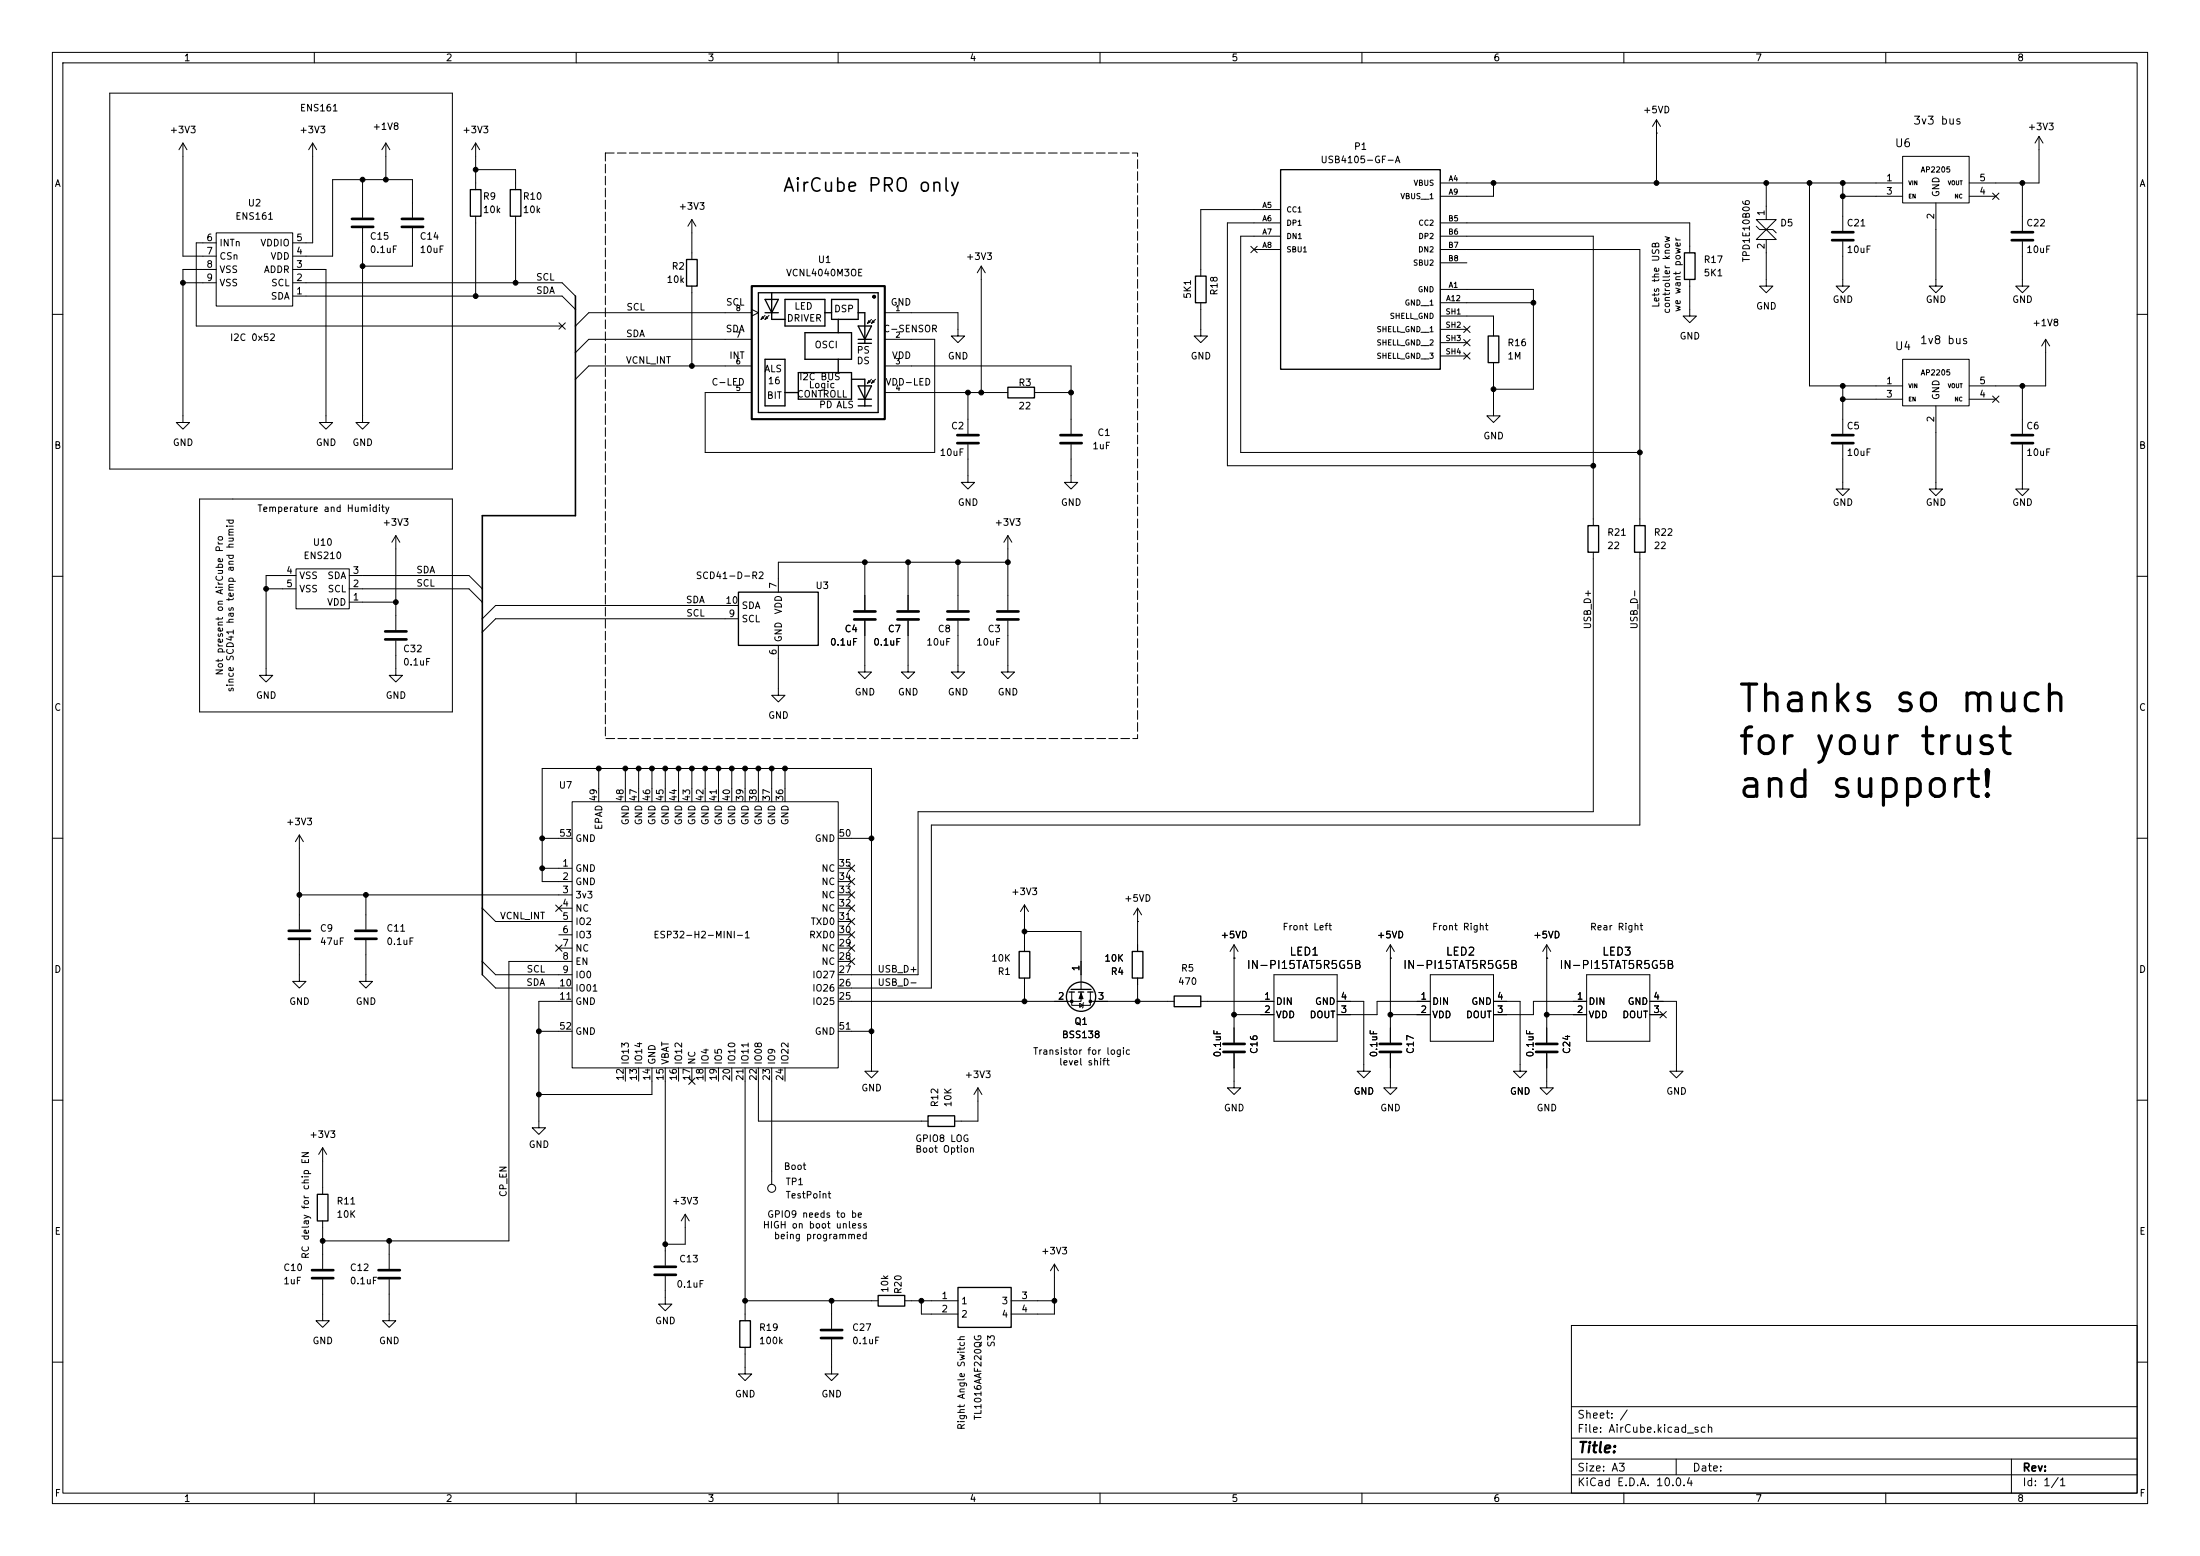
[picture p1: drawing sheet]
<svg xmlns="http://www.w3.org/2000/svg" width="420mm" height="297mm" viewBox="0 0 420 297" stroke-linecap="round" stroke-linejoin="round" font-family="sans-serif">
<g fill="none" stroke="#000" stroke-width=".19">
<path d="M10 10h400v277h-400zM12 12h396v273h-396zM21 17.8h65.4v71.7h-65.4zM60 10v2M110 10v2M160 10v2M210 10v2M260 10v2M310 10v2M360 10v2M34.9 27.3l-.7 1.3M34.9 27.3l.8 1.3"/>
<path d="M34.9 27.3v21.6h6.4M59.7 27.3l-.8 1.3M59.7 27.3l.8 1.3M59.7 27.3v19.1h-3.8M69.2 34.3v7.2M73.7 27.3l-.8 1.3M73.7 27.3l.7 1.3M73.7 27.3v7M90.8 27.3v8.9M90.8 27.3l-.8 1.3M90.8 27.3l.8 1.3M90.8 32.4h7.6v3.8"/>
<path d="M275 34.9h88.2M285.1 34.9v2.6h-10.1M316.2 25.4h.1M316.2 22.9l-.7 1.2M316.2 22.9l.8 1.2M316.2 22.9v12M337.2 34.9v7M345.4 34.9v38.8h17.8M351.8 37.5h11.4M351.8 34.9v9.2M363.2 29.8h12.7v8.9h-12.7zM369.6 38.7v15.9h1.2l-1.2 1.3-1.3-1.3h1.3"/>
<path d="M375.9 37.5h5.1M380.4 36.9l1.2 1.2M381.6 36.9l-1.2 1.2M386.1 34.9v9.2M389.3 26l-.8 1.3M389.3 26l.7 1.3M389.3 26v8.9h-13.4M34.9 54h6.4M41.3 44.5h14.6v13.9h-14.6zM41.3 51.4h-6.4v29.2h1.3l-1.3 1.3-1.2-1.3h1.2M41.3 46.4h-3.8v15.8h69.8M55.9 51.4h6.3v29.2h1.3l-1.3 1.3-1.2-1.3h1.2"/>
<path d="M55.9 56.5h51.4l2.6 2.6M55.9 54h51.4l2.6 2.5M69.2 43.6v37h1.3l-1.3 1.3-1.3-1.3h1.3M78.7 41.5v-7.2h-15.2v14.6h-7.6M78.7 43.6v7.2h-9.5M90.8 41.3v15.2M98.4 41.3v12.7M132.1 41.9v7.6M132.1 54.6v15.3M132.1 41.9l.7 1.3M132.1 41.9l-.8 1.3M143.5 59.1l1.3 .6-1.3 .6"/>
<path d="M143.5 59.7h-31.1l-2.5 2.5M168.9 59.7h14v4.4h-1.3l1.3 1.3 1.2-1.3h-1.2M187.3 50.8l.8 1.3M187.3 50.8l-.7 1.3M187.3 50.8v24.1M229.2 57.8v6.3h1.3l-1.3 1.3-1.2-1.3h1.2M238.8 47l1.2 1.2M239.4 47.6h5.1M240 47l-1.2 1.2M244.5 40h-15.3v12.7M244.5 42.5h-10.2v46.4h69.9M244.5 45.1h-7.6v41.3h76.2"/>
<path d="M275 42.5h47.6v5.8M275 45.1h29.2v55.2M275 47.6h38.1v52.7M275 50.2h5M275 55.2h17.7v19.1h-7.6M275 57.8h17.7M322.6 53.3v7h1.2l-1.2 1.3-1.3-1.3h1.3M335.3 41.9h3.8l-1.9 1.9zM335.3 43.2l.6 .6h1.3l1.9 1.9h-3.8l1.9-1.9M337.2 45.7v8.9h1.3l-1.3 1.3-1.3-1.3h1.3M337.2 43.8h1.3l.6 .7M351.8 46.1v8.5h1.3l-1.3 1.3-1.3-1.3h1.3"/>
<path d="M386.1 46.1v8.5h1.2l-1.2 1.3-1.3-1.3h1.3M10 60h2M106.7 61.6l1.2 1.2M107.9 61.6l-1.2 1.2M143.5 64.8h-31.1l-2.5 2.5M143.5 69.9h-31.1l-2.5 2.5M145.5 60.5l.3 .2-.5 .3zM146 60.2l-.7 .8M146.3 60.5l.3 .2-.6 .3zM146.8 60.2l-.8 .8M165.9 61.2l.2 .3-.5 .2zM165.9 72.6l.2 .3-.5 .3z"/>
<path d="M166.4 61l-.8 .7M166.4 72.4l-.8 .8M166.6 61.2l.3 .3-.5 .2zM166.6 72.6l.3 .3-.5 .3zM167.1 61l-.7 .7M167.1 72.4l-.7 .8M168.9 64.8h9.5v21.6h-43.8v-11.5h8.9M168.9 74.9h23.5M168.9 69.9h35.6v12.9M184.8 74.9v7.9M197.5 74.9h7M275 60.3h10.1v3.8"/>
<path d="M275 62.9h5M275 65.4h5M275 67.9h5M279.4 62.3l1.2 1.2M279.4 64.8l1.2 1.2M279.4 67.3l1.2 1.3M280.6 62.3l-1.2 1.2M280.6 64.8l-1.2 1.2M280.6 67.3l-1.2 1.3M285.1 69.2v10.2h1.3l-1.3 1.2-1.3-1.2h1.3M351.8 73.7v9.1M351.8 76.2h11.4"/>
<path d="M363.2 68.6h12.7v8.9h-12.7zM369.6 77.5v15.8h1.2l-1.2 1.3-1.3-1.3h1.3M375.9 76.2h5.1M380.4 75.6l1.2 1.2M381.6 75.6l-1.2 1.2M386.1 73.7v9.1M390.5 64.8l-.7 1.2M390.5 64.8l.8 1.2M390.5 64.8v8.9h-14.6M408 60h2M38.1 95.3h48.3v40.6h-48.3zM184.8 84.8v7.3h-1.3l1.3 1.2 1.3-1.2h-1.3"/>
<path d="M204.5 84.8v7.3h-1.3l1.3 1.2 1.2-1.2h-1.2M351.8 84.8v8.5h1.3l-1.3 1.3-1.3-1.3h1.3M386.1 84.8v8.5h1.2l-1.2 1.3-1.3-1.3h1.3M10 110h2M50.8 112.4h5.7M56.5 108.6h10.2v7.6h-10.2zM56.5 109.9h-5.7v19h1.3l-1.3 1.3-1.3-1.3h1.3M66.7 114.9h8.9M66.7 112.4h22.8l2.6 2.5M66.7 109.9h22.8l2.6 2.5M75.6 102.2l-.8 1.3M75.6 102.2l.7 1.3"/>
<path d="M75.6 102.2v18.1M141 118.1h-46.4l-2.5 2.6M141 115.6h-46.4l-2.5 2.5M165.1 118.5v9.8h-1.3l1.3 1.2 1.3-1.2h-1.3M165.1 107.3v9.2M173.4 118.5v9.8h-1.3l1.3 1.2 1.2-1.2h-1.2M173.4 107.3v9.2M182.9 118.5v9.8h-1.3l1.3 1.2 1.2-1.2h-1.2M182.9 107.3v9.2M192.4 118.5v9.8h-1.3l1.3 1.2 1.3-1.2h-1.3M192.4 102.2v14.3M192.4 102.2l.8 1.3"/>
<path d="M192.4 102.2l-.8 1.3M192.4 107.3h-43.8v5.7M304.2 105.4v49.5h-128.9v31.2h-15.3M313.1 105.4v52.1h-135.3v31.1h-17.8M408 110h2M75.6 122.3v6.6h1.2l-1.2 1.3-1.3-1.3h1.3M148.6 123.2v9.5h-1.3l1.3 1.3 1.3-1.3h-1.3M10 160h2M57.1 159.4v18M57.1 159.4l-.7 1.3M57.1 159.4l.8 1.3M109.2 153h50.8v50.8h-50.8z"/>
<path d="M114.3 146.7v6.3M119.4 146.7v6.3M121.9 146.7v6.3M124.5 146.7v6.3M127 146.7v6.3M129.5 146.7v6.3M132.1 146.7v6.3M134.6 146.7v6.3M137.2 146.7v6.3M139.7 146.7v6.3M142.2 146.7v6.3M144.8 146.7v6.3"/>
<path d="M147.3 146.7v6.3M149.9 146.7v6.3M408 160h2M57.1 179.5v7.8h1.3l-1.3 1.3-1.2-1.3h1.2M57.1 170.8h52.1M69.8 179.5v7.8h1.3l-1.3 1.3-1.2-1.3h1.2M69.8 170.8v6.6M92.1 173.4l2.5 2.5h14.6M103.5 165.7h5.7M103.5 160h5.7M106.1 172.7l1.2 1.3M106.7 173.4h2.5"/>
<path d="M106.7 178.4h2.5M107.3 172.7l-1.2 1.3M109.2 168.3h-5.7v-21.6h62.9v57.8h1.2l-1.2 1.2-1.3-1.2h1.3M160 165.7h2.6M160 168.3h2.6M160 170.8h2.6M160 173.4h2.6M160 175.9h2.6M160 178.4h2.6M160 160h6.4M162 175.3l1.2 1.2M162 170.2l1.2 1.2"/>
<path d="M162 172.7l1.2 1.3M162 167.7l1.2 1.2M162 177.8l1.2 1.2M162 165.1l1.2 1.2M163.2 175.3l-1.2 1.2M163.2 170.2l-1.2 1.2M163.2 172.7l-1.2 1.3M163.2 167.7l-1.2 1.2M163.2 177.8l-1.2 1.2M163.2 165.1l-1.2 1.2M195.6 172.7l-.8 1.3M195.6 172.7l.7 1.3"/>
<path d="M195.6 172.7v8.9M195.6 177.8h10.8v11M217.2 175.9h.1M217.2 173.4l-.8 1.2M217.2 173.4l.7 1.2M217.2 173.4v8.2M92.1 183.5l2.5 2.6h14.6M92.1 186.1l2.5 2.5h14.6M102.9 196.9h6.3M106.1 180.4l1.2 1.2M106.7 181h2.5M107.3 180.4l-1.2 1.2"/>
<path d="M109.2 191.1h-6.3v24.2h1.2l-1.2 1.2-1.3-1.2h1.3M109.2 183.5h-12v53.4h-35.6M160 181h2.6M160 183.5h2.6M160 196.9h6.4M162 180.4l1.2 1.2M162 182.9l1.2 1.2M163.2 180.4l-1.2 1.2M163.2 182.9l-1.2 1.2M195.6 186.7v4.4M204.6 189.4v2.5h3.6v-2.5M206.1 191.5l.7 .4-.7 .4z"/>
<path d="M206.4 189.4v1.7h-46.4M206.9 191.4l-.3 1M208.2 191.1h16M217.2 186.7v4.4M229.2 191.1h14M235.6 182.9h.1M235.6 193.7h7.6M235.6 180.3l-.8 1.3M235.6 180.3l.7 1.3M235.6 180.3v18.7M243.2 186.1h12.1v12.7h-12.1zM255.3 191.1h5v13.4h1.3l-1.3 1.2-1.2-1.2h1.2"/>
<path d="M265.4 182.9h.1M265.4 180.3l-.7 1.3M265.4 180.3l.8 1.3M265.4 180.3v18.7M265.4 193.7h7.6M273 186.1h12.1v12.7h-12.1zM273 191.1h-10.1v2.6h-7.6M285.1 191.1h5.1v13.4h1.3l-1.3 1.2-1.3-1.2h1.3M295.3 182.9h.1M295.3 180.3v18.7M295.3 180.3l-.8 1.3M295.3 180.3l.7 1.3"/>
<path d="M295.3 193.7h7.6M302.9 186.1h12.1v12.7h-12.1zM302.9 191.1h-10.2v2.6h-7.6M315 191.1h5v13.4h1.3l-1.3 1.2-1.2-1.2h1.2M315 193.7h2.5M316.9 193.1l1.2 1.2M318.1 193.1l-1.2 1.2M10 210h2M61.6 219.1l-.8 1.2M61.6 219.1l.8 1.2M61.6 219.1v8.9M119.4 203.8v2.6"/>
<path d="M121.9 203.8v2.6M124.5 203.8v5.1h-21.6M127 203.8v37.8M129.5 203.8v2.6M131.5 205.8l1.2 1.2M132.1 203.8v2.6M132.7 205.8l-1.2 1.2M134.6 203.8v2.6M137.2 203.8v2.6M139.7 203.8v2.6M142.2 203.8v48.3M144.8 203.8v10.2h32.4"/>
<path d="M147.3 203.8v22.3M149.9 203.8v2.6M186.7 207.6v6.4h-4.5M186.7 207.6l-.8 1.3M186.7 207.6l.8 1.3M235.6 201v6.6h1.3l-1.3 1.3-1.3-1.3h1.3M265.4 201v6.6h1.3l-1.3 1.3-1.2-1.3h1.2M295.3 201v6.6h1.2l-1.2 1.3-1.3-1.3h1.3M408 210h2M61.6 233v9.2M74.3 236.9v5.3M130.8 231.8l-.8 1.2"/>
<path d="M130.8 231.8l.8 1.2M130.8 231.8v5.7h-3.8M61.6 244.2v7.9h1.3l-1.3 1.3-1.3-1.3h1.3M74.3 244.2v7.9h1.3l-1.3 1.3-1.3-1.3h1.3M127 243.6v5.3h1.3l-1.3 1.3-1.3-1.3h1.3M142.2 257.2v5.1h1.3l-1.3 1.2-1.2-1.2h1.2M142.2 248.3h25.4M158.7 255.7v6.6h1.3l-1.3 1.2-1.2-1.2h1.2M158.7 248.3v5.3M172.7 248.3h10.2M175.9 248.3v2.5h7M193 248.3h8.3"/>
<path d="M201.3 241.3l-.8 1.3M201.3 241.3l.8 1.3M201.3 241.3v9.5h-8.3M300 253h108v32h-108zM10 260h2M300 278.5h108M300 274.5h108M300 268.5h108M320 278.5v3M384 278.5v6.5M408 260h2M60 285v2"/>
<path d="M110 285v2M160 285v2M210 285v2M260 285v2M300 281.5h108M310 285v2M360 285v2"/>
<circle cx="147.3" cy="226.8" r=".76"/>
</g>
<g fill="none" stroke="#000" stroke-width=".25">
<path d="M89.8 36.2h2v5.1h-2zM97.4 36.2h2v5.1h-2zM244.5 32.4h30.5v38.1h-30.5zM131.1 49.5h2v5.1h-2zM144.8 55.9h22.8v22.8h-22.8zM146 59.7h2.6M146 57.2h2.6l-1.3 2.5zM147.3 55.9v5.1h2.6M149.9 57.2h7.6v5h-7.6zM157.5 59.7h1.2M158.7 57.2h5.1v3.8h-5.1zM163.8 59.7h1.3v5.8"/>
<path d="M228.2 52.7h2.1v5.1h-2.1zM321.6 48.3h2v5h-2zM146 68.6h3.9v8.9h-3.9zM149.9 74.9h2.5M152.4 71.1h10.2v5.1h-10.2zM153.7 63.5h8.9v5.1h-8.9zM160 61v2.5M160 68.6v2.5M162.6 72.4h2.5v5.1M163.8 62.2h2.6l-1.3 2.6zM163.8 64.8h2.6M163.8 73.7h2.6l-1.3 2.5z"/>
<path d="M163.8 65.5h2.6M163.8 77.5h2.6M163.8 76.2h2.6M192.4 73.9h5.1v2h-5.1zM284.1 64.1h2v5.1h-2zM141 113h15.2v10.2h-15.2zM303.1 100.3h2.1v5.1h-2.1zM312 100.3h2.1v5.1h-2.1zM194.6 181.6h2v5.1h-2zM204.1 189.4h1M204.5 188.8h3.8M205.9 189.4h1"/>
<path d="M207.6 189.4h1.1M216.2 181.6h2v5.1h-2zM224.2 190.1h5v2.1h-5zM177.2 213h5v2h-5zM60.6 228h2v5h-2zM141.2 252.1h2.1v5.1h-2.1zM167.6 247.3h5.1v2h-5.1zM182.9 245.7h10.1v7.7h-10.1z"/>
<circle cx="166.8" cy="56.6" r=".13"/>
<circle cx="166.9" cy="56.6" r=".18"/>
<circle cx="166.9" cy="56.6" r=".25"/>
<circle cx="206.4" cy="190.2" r="2.79"/>
</g>
<g fill="none" stroke="#000" stroke-width=".51">
<path d="M67.2 41.8h4M67.2 43.3h4M76.7 41.8h4.1M76.7 43.3h4.1M349.8 44.3h4M349.8 45.8h4M384 44.3h4.1M384 45.8h4.1M182.8 83.1h4M182.8 84.6h4M202.4 83.1h4.1M202.4 84.6h4.1"/>
<path d="M349.8 83.1h4M349.8 84.6h4M384 83.1h4.1M384 84.6h4.1M163.1 116.7h4M163.1 118.2h4M171.3 116.7h4.1M171.3 118.2h4.1M180.8 116.7h4.1M180.8 118.2h4.1M190.4 116.7h4M190.4 118.2h4"/>
<path d="M73.5 120.5h4.1M73.5 122h4.1M55.1 177.7h4.1M55.1 179.2h4.1M67.8 177.7h4.1M67.8 179.2h4.1M233.6 199.3h4M263.4 199.3h4.1M293.2 199.3h4.1M233.6 200.8h4M263.4 200.8h4.1M293.2 200.8h4.1"/>
<path d="M59.6 242.4h4M59.6 244h4M72.3 242.4h4M72.3 244h4M125 241.8h4M125 243.3h4M156.7 253.9h4.1M156.7 255.4h4.1"/>
</g>
<path d="M143.5 54.6h25.4v25.4h-25.4z" fill="none" stroke="#000" stroke-width=".41"/>
<g fill="#000" stroke="#000" stroke-width=".19">
<path d="M206.4 189.6l.4 1h-.8z"/>
<circle cx="69.2" cy="34.3" r=".46"/>
<circle cx="73.7" cy="34.3" r=".46"/>
<circle cx="90.8" cy="32.4" r=".46"/>
<circle cx="285.1" cy="34.9" r=".46"/>
<circle cx="316.2" cy="34.9" r=".46"/>
<circle cx="337.2" cy="34.9" r=".46"/>
<circle cx="345.4" cy="34.9" r=".46"/>
<circle cx="351.8" cy="37.5" r=".46"/>
<circle cx="351.8" cy="34.9" r=".46"/>
<circle cx="386.1" cy="34.9" r=".46"/>
<circle cx="34.9" cy="54" r=".46"/>
<circle cx="69.2" cy="50.8" r=".46"/>
<circle cx="90.8" cy="56.5" r=".46"/>
<circle cx="98.4" cy="54" r=".46"/>
<circle cx="292.7" cy="57.8" r=".46"/>
<circle cx="132.1" cy="69.9" r=".46"/>
<circle cx="184.8" cy="74.9" r=".46"/>
<circle cx="187.3" cy="74.9" r=".46"/>
<circle cx="204.5" cy="74.9" r=".46"/>
<circle cx="285.1" cy="74.3" r=".46"/>
<circle cx="351.8" cy="76.2" r=".46"/>
<circle cx="351.8" cy="73.7" r=".46"/>
<circle cx="386.1" cy="73.7" r=".46"/>
<circle cx="304.2" cy="88.9" r=".46"/>
<circle cx="313.1" cy="86.4" r=".46"/>
<circle cx="50.8" cy="112.4" r=".46"/>
<circle cx="75.6" cy="114.9" r=".46"/>
<circle cx="165.1" cy="107.3" r=".46"/>
<circle cx="173.4" cy="107.3" r=".46"/>
<circle cx="182.9" cy="107.3" r=".46"/>
<circle cx="192.4" cy="107.3" r=".46"/>
<circle cx="114.3" cy="146.7" r=".46"/>
<circle cx="119.4" cy="146.7" r=".46"/>
<circle cx="121.9" cy="146.7" r=".46"/>
<circle cx="124.5" cy="146.7" r=".46"/>
<circle cx="127" cy="146.7" r=".46"/>
<circle cx="129.5" cy="146.7" r=".46"/>
<circle cx="132.1" cy="146.7" r=".46"/>
<circle cx="134.6" cy="146.7" r=".46"/>
<circle cx="137.2" cy="146.7" r=".46"/>
<circle cx="139.7" cy="146.7" r=".46"/>
<circle cx="142.2" cy="146.7" r=".46"/>
<circle cx="144.8" cy="146.7" r=".46"/>
<circle cx="147.3" cy="146.7" r=".46"/>
<circle cx="149.9" cy="146.7" r=".46"/>
<circle cx="57.1" cy="170.8" r=".46"/>
<circle cx="69.8" cy="170.8" r=".46"/>
<circle cx="103.5" cy="165.7" r=".46"/>
<circle cx="103.5" cy="160" r=".46"/>
<circle cx="166.4" cy="160" r=".46"/>
<circle cx="195.6" cy="177.8" r=".46"/>
<circle cx="102.9" cy="196.9" r=".46"/>
<circle cx="166.4" cy="196.9" r=".46"/>
<circle cx="195.6" cy="191.1" r=".46"/>
<circle cx="204.6" cy="191.1" r=".25"/>
<circle cx="208.2" cy="191.1" r=".25"/>
<circle cx="217.2" cy="191.1" r=".46"/>
<circle cx="235.6" cy="193.7" r=".46"/>
<circle cx="265.4" cy="193.7" r=".46"/>
<circle cx="295.3" cy="193.7" r=".46"/>
<circle cx="102.9" cy="208.9" r=".46"/>
<circle cx="61.6" cy="236.9" r=".46"/>
<circle cx="74.3" cy="236.9" r=".46"/>
<circle cx="127" cy="237.5" r=".46"/>
<circle cx="142.2" cy="248.3" r=".46"/>
<circle cx="158.7" cy="248.3" r=".46"/>
<circle cx="175.9" cy="248.3" r=".46"/>
<circle cx="201.3" cy="248.3" r=".46"/>
</g>
<path d="M109.9 56.5v41.9h-17.8v87.7" fill="none" stroke="#000" stroke-width=".3"/>
<path d="M115.6 29.2h101.6v111.8h-101.6z" fill="none" stroke="#000" stroke-width=".19" stroke-dasharray="1.7 .6"/>
<g font-size="5.1">
<text x="331.5" y="137.2">Thanks so much</text>
<text x="331.5" y="145.4">for your trust</text>
<text x="331.5" y="153.5">and support!</text>
</g>
<text font-size="2.5" x="149.3" y="37.3">AirCube PRO only</text>
<text font-size="2" x="301" y="277.8">Title:</text>
<g font-size="1.5">
<text x="361.6" y="28.5">U6</text>
<text x="365.1" y="24.2">3v3 bus</text>
<text x="361.6" y="67.2">U4</text>
<text x="366.4" y="66.1">1v8 bus</text>
<text x="237.9" y="185.3">IN-PI15TAT5R5G5B</text>
<text x="246" y="182.8">LED1</text>
<text x="267.7" y="185.3">IN-PI15TAT5R5G5B</text>
<text x="275.9" y="182.8">LED2</text>
<text x="297.6" y="185.3">IN-PI15TAT5R5G5B</text>
<text x="305.7" y="182.8">LED3</text>
<text x="301" y="273.8">File: AirCube.kicad_sch</text>
<text x="301" y="271.1">Sheet: /</text>
<text x="301" y="281.2">Size: A3</text>
<text x="323" y="281.2">Date:</text>
<text x="386" y="281.2">Rev:</text>
<text x="301" y="284">KiCad E.D.A. 10.0.4</text>
<text x="386" y="284">Id: 1/1</text>
</g>
<g font-size="1.3">
<text x="35" y="12">1</text>
<text x="85" y="12">2</text>
<text x="135" y="12">3</text>
<text x="185" y="12">4</text>
<text x="235" y="12">5</text>
<text x="285" y="12">6</text>
<text x="335" y="12">7</text>
<text x="385" y="12">8</text>
<text x="57.1" y="21.6">ENS161</text>
<text x="313.6" y="21.9">+5VD</text>
<text x="32.3" y="25.7">+3V3</text>
<text x="57" y="25.7">+3V3</text>
<text x="71" y="25.1">+1V8</text>
<text x="88.2" y="25.7">+3V3</text>
<text x="258.4" y="28.9">P1</text>
<text x="387" y="25.2">+3V3</text>
<text x="10.3" y="36">A</text>
<text x="252" y="31.5">USB4105-GF-A</text>
<text x="360" y="34.9">1</text>
<text x="377.8" y="34.9">5</text>
<text x="408.3" y="36">A</text>
<text x="47.2" y="39.7">U2</text>
<text x="92.1" y="38.4">R9</text>
<text x="92.1" y="41">10k</text>
<text x="99.7" y="41">10k</text>
<text x="99.7" y="38.4">R10</text>
<text x="129.4" y="40.3">+3V3</text>
<text x="337.2" y="41.3" transform="rotate(-90 337.2 41.3)">1</text>
<text x="360" y="37.4">3</text>
<text x="369.5" y="42" transform="rotate(-90 369.5 42)">2</text>
<text x="370.5" y="37.7" transform="rotate(-90 370.5 37.7)">GND</text>
<text x="377.8" y="37.4">4</text>
<text x="39.3" y="46.3">6</text>
<text x="41.8" y="47.3">INTn</text>
<text x="44.8" y="42.2">ENS161</text>
<text x="49.6" y="47.3">VDDIO</text>
<text x="56.4" y="46.3">5</text>
<text x="70.5" y="46.1">C15</text>
<text x="80" y="46.1">C14</text>
<text x="337.2" y="47.7" transform="rotate(-90 337.2 47.7)">2</text>
<text x="339.7" y="43.5">D5</text>
<text x="352.4" y="43.5">C21</text>
<text x="386.7" y="43.5">C22</text>
<text x="39.3" y="48.9">7</text>
<text x="39.3" y="51.4">8</text>
<text x="39.3" y="53.9">9</text>
<text x="41.8" y="49.9">CSn</text>
<text x="41.8" y="52.4">VSS</text>
<text x="50.3" y="52.4">ADDR</text>
<text x="51.5" y="49.9">VDD</text>
<text x="56.4" y="53.9">2</text>
<text x="56.4" y="51.4">3</text>
<text x="56.4" y="48.9">4</text>
<text x="70.5" y="48.6">0.1uF</text>
<text x="80" y="48.6">10uF</text>
<text x="102.2" y="53.9">SCL</text>
<text x="128.1" y="51.8">R2</text>
<text x="150" y="53">VCNL4040M3OE</text>
<text x="156" y="50.5">U1</text>
<text x="184.3" y="49.9">+3V3</text>
<text x="325.1" y="50.5">R17</text>
<text x="325.1" y="53">5K1</text>
<text x="334.3" y="50.2" transform="rotate(-90 334.3 50.2)">TPD1E10B06</text>
<text x="352.4" y="48.6">10uF</text>
<text x="386.7" y="48.6">10uF</text>
<text x="41.8" y="54.9">VSS</text>
<text x="51.6" y="57.5">SDA</text>
<text x="51.7" y="54.9">SCL</text>
<text x="56.4" y="56.5">1</text>
<text x="102.2" y="56.4">SDA</text>
<text x="119.5" y="59.6">SCL</text>
<text x="127.2" y="54.3">10k</text>
<text x="138.5" y="58.6">SCL</text>
<text x="151.5" y="59.4">LED</text>
<text x="159.1" y="59.9">DSP</text>
<text x="169.9" y="58.6">GND</text>
<text x="227.7" y="57.1" transform="rotate(-90 227.7 57.1)">5K1</text>
<text x="232.7" y="56.5" transform="rotate(-90 232.7 56.5)">R18</text>
<text x="317.1" y="58.8" transform="rotate(-90 317.1 58.8)">Lets the USB</text>
<text x="319.1" y="60" transform="rotate(-90 319.1 60)">controller know</text>
<text x="321.2" y="59.7" transform="rotate(-90 321.2 59.7)">we want power</text>
<text x="335.1" y="59.4">GND</text>
<text x="349.8" y="58.1">GND</text>
<text x="367.5" y="58.1">GND</text>
<text x="384" y="58.1">GND</text>
<text x="43.8" y="65.4">I2C 0x52</text>
<text x="119.4" y="64.6">SDA</text>
<text x="138.4" y="63.7">SDA</text>
<text x="150.1" y="61.7">DRIVER</text>
<text x="168.5" y="63.7">C-SENSOR</text>
<text x="320.5" y="65.1">GND</text>
<text x="387.9" y="62.6">+1V8</text>
<text x="119.4" y="69.7">VCNL_INT</text>
<text x="139.1" y="68.8">INT</text>
<text x="145.8" y="71.4">ALS</text>
<text x="155.4" y="66.8">OSCI</text>
<text x="163.4" y="69.8">DS</text>
<text x="163.4" y="67.8">PS</text>
<text x="170.2" y="68.8">VDD</text>
<text x="180.8" y="68.9">GND</text>
<text x="227.2" y="68.9">GND</text>
<text x="287.7" y="68.9">1M</text>
<text x="287.7" y="66.4">R16</text>
<text x="135.7" y="73.9">C-LED</text>
<text x="146.3" y="76.4">BIT</text>
<text x="146.5" y="73.6">16</text>
<text x="152" y="76.2">CONTROLL</text>
<text x="152.5" y="72.9">I2C BUS</text>
<text x="154.3" y="74.4">Logic</text>
<text x="169" y="73.9">VDD-LED</text>
<text x="194.3" y="74">R3</text>
<text x="360" y="73.6">1</text>
<text x="360" y="76.2">3</text>
<text x="370.5" y="76.5" transform="rotate(-90 370.5 76.5)">GND</text>
<text x="377.8" y="76.2">4</text>
<text x="377.8" y="73.6">5</text>
<text x="156.3" y="78.2">PD ALS</text>
<text x="181.5" y="82.3">C2</text>
<text x="194.3" y="78.4">22</text>
<text x="209.4" y="83.5">C1</text>
<text x="352.4" y="82.3">C5</text>
<text x="369.5" y="80.7" transform="rotate(-90 369.5 80.7)">2</text>
<text x="386.7" y="82.3">C6</text>
<text x="10.3" y="86">B</text>
<text x="32.9" y="85.4">GND</text>
<text x="60.2" y="85.4">GND</text>
<text x="67.2" y="85.4">GND</text>
<text x="179.3" y="87.3">10uF</text>
<text x="208.4" y="86.1">1uF</text>
<text x="283.1" y="84.2">GND</text>
<text x="352.4" y="87.3">10uF</text>
<text x="386.7" y="87.3">10uF</text>
<text x="408.2" y="86">B</text>
<text x="49" y="98">Temperature and Humidity</text>
<text x="72.9" y="100.7">+3V3</text>
<text x="182.7" y="96.9">GND</text>
<text x="189.8" y="100.7">+3V3</text>
<text x="202.4" y="96.9">GND</text>
<text x="349.8" y="96.9">GND</text>
<text x="367.5" y="96.9">GND</text>
<text x="384" y="96.9">GND</text>
<text x="57.8" y="107">ENS210</text>
<text x="59.6" y="104.5">U10</text>
<text x="306.7" y="102.6">R21</text>
<text x="306.7" y="105.1">22</text>
<text x="315.6" y="102.6">R22</text>
<text x="315.6" y="105.1">22</text>
<text x="54.5" y="109.8">4</text>
<text x="54.5" y="112.4">5</text>
<text x="57" y="110.8">VSS</text>
<text x="57" y="113.4">VSS</text>
<text x="62.4" y="110.8">SDA</text>
<text x="62.5" y="113.4">SCL</text>
<text x="67.2" y="112.4">2</text>
<text x="67.2" y="109.8">3</text>
<text x="79.4" y="109.7">SDA</text>
<text x="79.4" y="112.3">SCL</text>
<text x="132.7" y="110.8">SCD41-D-R2</text>
<text x="148.6" y="112.5" transform="rotate(-90 148.6 112.5)">7</text>
<text x="155.6" y="112.7">U3</text>
<text x="62.3" y="115.9">VDD</text>
<text x="67.2" y="114.9">1</text>
<text x="130.8" y="115.4">SDA</text>
<text x="130.9" y="118">SCL</text>
<text x="138.4" y="115.5">10</text>
<text x="139" y="118.1">9</text>
<text x="141.5" y="119.1">SCL</text>
<text x="141.5" y="116.5">SDA</text>
<text x="149.6" y="117.4" transform="rotate(-90 149.6 117.4)">VDD</text>
<text x="76.8" y="124.8">C32</text>
<text x="148.6" y="125.2" transform="rotate(-90 148.6 125.2)">6</text>
<text x="149.6" y="122.7" transform="rotate(-90 149.6 122.7)">GND</text>
<text x="158.4" y="123.5">0.1uF</text>
<text x="161.1" y="121">C4</text>
<text x="166.6" y="123.5">0.1uF</text>
<text x="169.4" y="121">C7</text>
<text x="176.7" y="123.5">10uF</text>
<text x="178.9" y="121">C8</text>
<text x="186.3" y="123.5">10uF</text>
<text x="188.4" y="121">C3</text>
<text x="304" y="120.2" transform="rotate(-90 304 120.2)">USB_D+</text>
<text x="312.9" y="120.2" transform="rotate(-90 312.9 120.2)">USB_D-</text>
<text x="42.9" y="129" transform="rotate(-90 42.9 129)">Not present on AirCube Pro</text>
<text x="76.8" y="127.3">0.1uF</text>
<text x="10.3" y="136">C</text>
<text x="44.9" y="132.2" transform="rotate(-90 44.9 132.2)">since SCD41 has temp and humid</text>
<text x="48.8" y="133.7">GND</text>
<text x="73.5" y="133.7">GND</text>
<text x="146.6" y="137.5">GND</text>
<text x="163.1" y="133.1">GND</text>
<text x="171.3" y="133.1">GND</text>
<text x="180.8" y="133.1">GND</text>
<text x="190.4" y="133.1">GND</text>
<text x="408.2" y="136">C</text>
<text x="106.6" y="150.8">U7</text>
<text x="114.3" y="153.1" transform="rotate(-90 114.3 153.1)">49</text>
<text x="119.4" y="153.1" transform="rotate(-90 119.4 153.1)">48</text>
<text x="121.9" y="153.1" transform="rotate(-90 121.9 153.1)">47</text>
<text x="124.4" y="153.1" transform="rotate(-90 124.4 153.1)">46</text>
<text x="127" y="153.1" transform="rotate(-90 127 153.1)">45</text>
<text x="129.5" y="153.1" transform="rotate(-90 129.5 153.1)">44</text>
<text x="132.1" y="153.1" transform="rotate(-90 132.1 153.1)">43</text>
<text x="134.6" y="153.1" transform="rotate(-90 134.6 153.1)">42</text>
<text x="137.1" y="153.1" transform="rotate(-90 137.1 153.1)">41</text>
<text x="139.7" y="153.1" transform="rotate(-90 139.7 153.1)">40</text>
<text x="142.2" y="153.1" transform="rotate(-90 142.2 153.1)">39</text>
<text x="144.8" y="153.1" transform="rotate(-90 144.8 153.1)">38</text>
<text x="147.3" y="153.1" transform="rotate(-90 147.3 153.1)">37</text>
<text x="149.8" y="153.1" transform="rotate(-90 149.8 153.1)">36</text>
<text x="54.5" y="157.8">+3V3</text>
<text x="106.6" y="160">53</text>
<text x="109.7" y="161">GND</text>
<text x="115.3" y="158.5" transform="rotate(-90 115.3 158.5)">EPAD</text>
<text x="120.4" y="157.6" transform="rotate(-90 120.4 157.6)">GND</text>
<text x="122.9" y="157.6" transform="rotate(-90 122.9 157.6)">GND</text>
<text x="125.4" y="157.6" transform="rotate(-90 125.4 157.6)">GND</text>
<text x="128" y="157.6" transform="rotate(-90 128 157.6)">GND</text>
<text x="130.5" y="157.6" transform="rotate(-90 130.5 157.6)">GND</text>
<text x="133.1" y="157.6" transform="rotate(-90 133.1 157.6)">GND</text>
<text x="135.6" y="157.6" transform="rotate(-90 135.6 157.6)">GND</text>
<text x="138.1" y="157.6" transform="rotate(-90 138.1 157.6)">GND</text>
<text x="140.7" y="157.6" transform="rotate(-90 140.7 157.6)">GND</text>
<text x="143.2" y="157.6" transform="rotate(-90 143.2 157.6)">GND</text>
<text x="145.8" y="157.6" transform="rotate(-90 145.8 157.6)">GND</text>
<text x="148.3" y="157.6" transform="rotate(-90 148.3 157.6)">GND</text>
<text x="150.8" y="157.6" transform="rotate(-90 150.8 157.6)">GND</text>
<text x="155.4" y="161">GND</text>
<text x="160" y="160">50</text>
<text x="107.2" y="165.7">1</text>
<text x="109.7" y="166.7">GND</text>
<text x="156.7" y="166.7">NC</text>
<text x="160" y="165.7">35</text>
<text x="107.2" y="168.2">2</text>
<text x="107.2" y="170.8">3</text>
<text x="107.2" y="173.3">4</text>
<text x="109.7" y="169.2">GND</text>
<text x="109.7" y="171.8">3v3</text>
<text x="156.7" y="171.8">NC</text>
<text x="156.7" y="169.2">NC</text>
<text x="160" y="173.3">32</text>
<text x="160" y="170.8">33</text>
<text x="160" y="168.2">34</text>
<text x="192.9" y="171.2">+3V3</text>
<text x="214.5" y="172.4">+5VD</text>
<text x="61" y="178.1">C9</text>
<text x="73.7" y="178.1">C11</text>
<text x="95.3" y="175.8">VCNL_INT</text>
<text x="107.2" y="175.9">5</text>
<text x="107.2" y="178.4">6</text>
<text x="109.7" y="174.3">NC</text>
<text x="109.7" y="176.9">IO2</text>
<text x="109.7" y="179.4">IO3</text>
<text x="124.6" y="179.4">ESP32-H2-MINI-1</text>
<text x="154.3" y="179.4">RXD0</text>
<text x="154.7" y="176.9">TXD0</text>
<text x="156.7" y="174.3">NC</text>
<text x="160" y="178.4">30</text>
<text x="160" y="175.9">31</text>
<text x="232.9" y="179.4">+5VD</text>
<text x="244.7" y="177.9">Front Left</text>
<text x="262.8" y="179.4">+5VD</text>
<text x="273.3" y="177.9">Front Right</text>
<text x="292.6" y="179.4">+5VD</text>
<text x="303.4" y="177.9">Rear Right</text>
<text x="10.3" y="186">D</text>
<text x="61" y="180.7">47uF</text>
<text x="73.7" y="180.7">0.1uF</text>
<text x="100.4" y="185.9">SCL</text>
<text x="107.2" y="180.9">7</text>
<text x="107.2" y="183.5">8</text>
<text x="109.7" y="181.9">NC</text>
<text x="109.7" y="184.5">EN</text>
<text x="156.7" y="184.5">NC</text>
<text x="156.7" y="181.9">NC</text>
<text x="160" y="183.5">28</text>
<text x="160" y="180.9">29</text>
<text x="167.4" y="185.9">USB_D+</text>
<text x="189.1" y="183.9">10K</text>
<text x="206.3" y="185.5" transform="rotate(-90 206.3 185.5)">1</text>
<text x="210.7" y="183.9">10K</text>
<text x="225.4" y="185.8">R5</text>
<text x="408.2" y="186">D</text>
<text x="100.4" y="188.5">SDA</text>
<text x="106.6" y="188.6">10</text>
<text x="106.6" y="191.1">11</text>
<text x="107.2" y="186">9</text>
<text x="109.7" y="187">IO0</text>
<text x="109.7" y="189.6">IO01</text>
<text x="155" y="189.6">IO26</text>
<text x="155" y="187">IO27</text>
<text x="160" y="191.1">25</text>
<text x="160" y="188.6">26</text>
<text x="160" y="186">27</text>
<text x="167.4" y="188.5">USB_D-</text>
<text x="190.3" y="186.4">R1</text>
<text x="201.9" y="191.1">2</text>
<text x="209.5" y="191.1">3</text>
<text x="211.9" y="186.4">R4</text>
<text x="224.8" y="188.3">470</text>
<text x="241.2" y="191.1">1</text>
<text x="255.8" y="191.1">4</text>
<text x="271.1" y="191.1">1</text>
<text x="285.7" y="191.1">4</text>
<text x="300.9" y="191.1">1</text>
<text x="315.5" y="191.1">4</text>
<text x="55.1" y="192.1">GND</text>
<text x="67.8" y="192.1">GND</text>
<text x="106.6" y="196.8">52</text>
<text x="109.7" y="192.1">GND</text>
<text x="109.7" y="197.8">GND</text>
<text x="155" y="192.1">IO25</text>
<text x="155.4" y="197.8">GND</text>
<text x="160" y="196.8">51</text>
<text x="205" y="195.9">Q1</text>
<text x="241.2" y="193.6">2</text>
<text x="243.5" y="192.1">DIN</text>
<text x="243.5" y="194.6">VDD</text>
<text x="249.9" y="194.6">DOUT</text>
<text x="250.9" y="192.1">GND</text>
<text x="255.8" y="193.6">3</text>
<text x="271.1" y="193.6">2</text>
<text x="273.3" y="192.1">DIN</text>
<text x="273.3" y="194.6">VDD</text>
<text x="279.8" y="194.6">DOUT</text>
<text x="280.8" y="192.1">GND</text>
<text x="285.7" y="193.6">3</text>
<text x="300.9" y="193.6">2</text>
<text x="303.1" y="192.1">DIN</text>
<text x="303.1" y="194.6">VDD</text>
<text x="309.6" y="194.6">DOUT</text>
<text x="310.6" y="192.1">GND</text>
<text x="315.5" y="193.6">3</text>
<text x="120.4" y="203.3" transform="rotate(-90 120.4 203.3)">IO13</text>
<text x="122.9" y="203.3" transform="rotate(-90 122.9 203.3)">IO14</text>
<text x="125.4" y="203.3" transform="rotate(-90 125.4 203.3)">GND</text>
<text x="128" y="203.3" transform="rotate(-90 128 203.3)">VBAT</text>
<text x="130.5" y="203.3" transform="rotate(-90 130.5 203.3)">IO12</text>
<text x="133.1" y="203.3" transform="rotate(-90 133.1 203.3)">NC</text>
<text x="135.6" y="203.3" transform="rotate(-90 135.6 203.3)">IO4</text>
<text x="138.1" y="203.3" transform="rotate(-90 138.1 203.3)">IO5</text>
<text x="140.7" y="203.3" transform="rotate(-90 140.7 203.3)">IO10</text>
<text x="143.2" y="203.3" transform="rotate(-90 143.2 203.3)">IO11</text>
<text x="145.8" y="203.3" transform="rotate(-90 145.8 203.3)">IO08</text>
<text x="148.3" y="203.3" transform="rotate(-90 148.3 203.3)">IO9</text>
<text x="150.8" y="203.3" transform="rotate(-90 150.8 203.3)">IO22</text>
<text x="197.1" y="201.6">Transistor for logic</text>
<text x="202.1" y="203.7">level shift</text>
<text x="202.6" y="198.5">BSS138</text>
<text x="233.4" y="201.9" transform="rotate(-90 233.4 201.9)">0.1uF</text>
<text x="240.4" y="201.3" transform="rotate(-90 240.4 201.3)">C16</text>
<text x="263.2" y="201.9" transform="rotate(-90 263.2 201.9)">0.1uF</text>
<text x="270.2" y="201.3" transform="rotate(-90 270.2 201.3)">C17</text>
<text x="293.1" y="201.9" transform="rotate(-90 293.1 201.9)">0.1uF</text>
<text x="300.1" y="201.3" transform="rotate(-90 300.1 201.3)">C24</text>
<text x="119.4" y="206.4" transform="rotate(-90 119.4 206.4)">12</text>
<text x="121.9" y="206.4" transform="rotate(-90 121.9 206.4)">13</text>
<text x="124.4" y="206.4" transform="rotate(-90 124.4 206.4)">14</text>
<text x="127" y="206.4" transform="rotate(-90 127 206.4)">15</text>
<text x="129.5" y="206.4" transform="rotate(-90 129.5 206.4)">16</text>
<text x="132.1" y="206.4" transform="rotate(-90 132.1 206.4)">17</text>
<text x="134.6" y="206.4" transform="rotate(-90 134.6 206.4)">18</text>
<text x="137.1" y="206.4" transform="rotate(-90 137.1 206.4)">19</text>
<text x="139.7" y="206.4" transform="rotate(-90 139.7 206.4)">20</text>
<text x="142.2" y="206.4" transform="rotate(-90 142.2 206.4)">21</text>
<text x="144.8" y="206.4" transform="rotate(-90 144.8 206.4)">22</text>
<text x="147.3" y="206.4" transform="rotate(-90 147.3 206.4)">23</text>
<text x="149.8" y="206.4" transform="rotate(-90 149.8 206.4)">24</text>
<text x="164.3" y="208.6">GND</text>
<text x="184" y="206.1">+3V3</text>
<text x="258.3" y="209.3">GND</text>
<text x="288.2" y="209.3">GND</text>
<text x="318" y="209.3">GND</text>
<text x="179.4" y="211.4" transform="rotate(-90 179.4 211.4)">R12</text>
<text x="181.9" y="211.4" transform="rotate(-90 181.9 211.4)">10K</text>
<text x="233.5" y="212.4">GND</text>
<text x="263.4" y="212.4">GND</text>
<text x="293.2" y="212.4">GND</text>
<text x="59" y="217.5">+3V3</text>
<text x="100.8" y="219.4">GND</text>
<text x="174.6" y="218.3">GPIO8 LOG</text>
<text x="174.6" y="220.3">Boot Option</text>
<text x="149.5" y="223.6">Boot</text>
<text x="149.9" y="226.5">TP1</text>
<text x="64.1" y="230.2">R11</text>
<text x="64.1" y="232.7">10K</text>
<text x="97" y="228.6" transform="rotate(-90 97 228.6)">CP_EN</text>
<text x="128.2" y="230.2">+3V3</text>
<text x="146.4" y="232.7">GPIO9 needs to be</text>
<text x="149.9" y="229.1">TestPoint</text>
<text x="10.3" y="236">E</text>
<text x="145.5" y="234.8">HIGH on boot unless</text>
<text x="147.6" y="236.8">being programmed</text>
<text x="198.7" y="239.7">+3V3</text>
<text x="408.3" y="236">E</text>
<text x="54" y="245.4">1uF</text>
<text x="54" y="242.9">C10</text>
<text x="59.3" y="240.4" transform="rotate(-90 59.3 240.4)">RC delay for chip EN</text>
<text x="66.7" y="242.9">C12</text>
<text x="66.7" y="245.4">0.1uF</text>
<text x="129.5" y="241.3">C13</text>
<text x="129" y="246.1">0.1uF</text>
<text x="169.9" y="246.9" transform="rotate(-90 169.9 246.9)">10k</text>
<text x="172.4" y="247.1" transform="rotate(-90 172.4 247.1)">R20</text>
<text x="179.6" y="248.3">1</text>
<text x="179.6" y="250.8">2</text>
<text x="183.4" y="249.3">1</text>
<text x="183.4" y="251.8">2</text>
<text x="191.1" y="249.3">3</text>
<text x="191.1" y="251.8">4</text>
<text x="194.9" y="248.3">3</text>
<text x="194.9" y="250.8">4</text>
<text x="59.6" y="256.9">GND</text>
<text x="72.3" y="256.9">GND</text>
<text x="125" y="253.1">GND</text>
<text x="144.8" y="254.3">R19</text>
<text x="144.8" y="256.9">100k</text>
<text x="162.6" y="254.3">C27</text>
<text x="162.6" y="256.9">0.1uF</text>
<text x="190.2" y="257.3" transform="rotate(-90 190.2 257.3)">S3</text>
<text x="140.2" y="267">GND</text>
<text x="156.7" y="267">GND</text>
<text x="184.5" y="273.1" transform="rotate(-90 184.5 273.1)">Right Angle Switch</text>
<text x="187.7" y="271.2" transform="rotate(-90 187.7 271.2)">TL1016AAF220QG</text>
<text x="10.3" y="286">F</text>
<text x="35" y="287">1</text>
<text x="85" y="287">2</text>
<text x="135" y="287">3</text>
<text x="185" y="287">4</text>
<text x="235" y="287">5</text>
<text x="285" y="287">6</text>
<text x="335" y="287">7</text>
<text x="385" y="287">8</text>
<text x="408.3" y="286">F</text>
</g>
<g font-size="1">
<text x="269.8" y="35.7">VBUS</text>
<text x="276.4" y="34.9">A4</text>
<text x="366.6" y="33.2">AP2205</text>
<text x="240.9" y="39.9">A5</text>
<text x="245.5" y="40.8">CC1</text>
<text x="267.3" y="38.2">VBUS__1</text>
<text x="276.4" y="37.4">A9</text>
<text x="240.9" y="42.5">A6</text>
<text x="240.9" y="45">A7</text>
<text x="240.9" y="47.6">A8</text>
<text x="245.5" y="43.3">DP1</text>
<text x="245.5" y="45.9">DN1</text>
<text x="270.7" y="43.3">CC2</text>
<text x="270.7" y="45.9">DP2</text>
<text x="276.4" y="42.5">B5</text>
<text x="276.4" y="45">B6</text>
<text x="276.4" y="47.6">B7</text>
<text x="245.5" y="48.4">SBU1</text>
<text x="269.7" y="50.9">SBU2</text>
<text x="270.6" y="48.4">DN2</text>
<text x="276.4" y="50.1">B8</text>
<text x="140.4" y="59.6">8</text>
<text x="170.8" y="59.6">1</text>
<text x="268.1" y="58.6">GND__1</text>
<text x="270.6" y="56">GND</text>
<text x="276" y="57.7">A12</text>
<text x="276.4" y="55.2">A1</text>
<text x="140.4" y="64.7">7</text>
<text x="170.8" y="64.7">2</text>
<text x="262.7" y="63.6">SHELL_GND__1</text>
<text x="265.2" y="61.1">SHELL_GND</text>
<text x="275.9" y="60.3">SH1</text>
<text x="275.9" y="62.8">SH2</text>
<text x="275.9" y="65.3">SH3</text>
<text x="140.4" y="69.8">6</text>
<text x="170.8" y="69.8">3</text>
<text x="262.7" y="66.2">SHELL_GND__2</text>
<text x="262.7" y="68.7">SHELL_GND__3</text>
<text x="275.9" y="67.9">SH4</text>
<text x="366.6" y="71.9">AP2205</text>
<text x="140.4" y="74.9">5</text>
<text x="170.8" y="74.9">4</text>
</g>
<g font-size=".8">
<text x="364.2" y="35.5">VIN</text>
<text x="371.8" y="35.5">VOUT</text>
<text x="364.2" y="38">EN</text>
<text x="373" y="38">NC</text>
<text x="364.2" y="74.2">VIN</text>
<text x="364.2" y="76.8">EN</text>
<text x="371.8" y="74.2">VOUT</text>
<text x="373" y="76.8">NC</text>
</g>
</svg>
